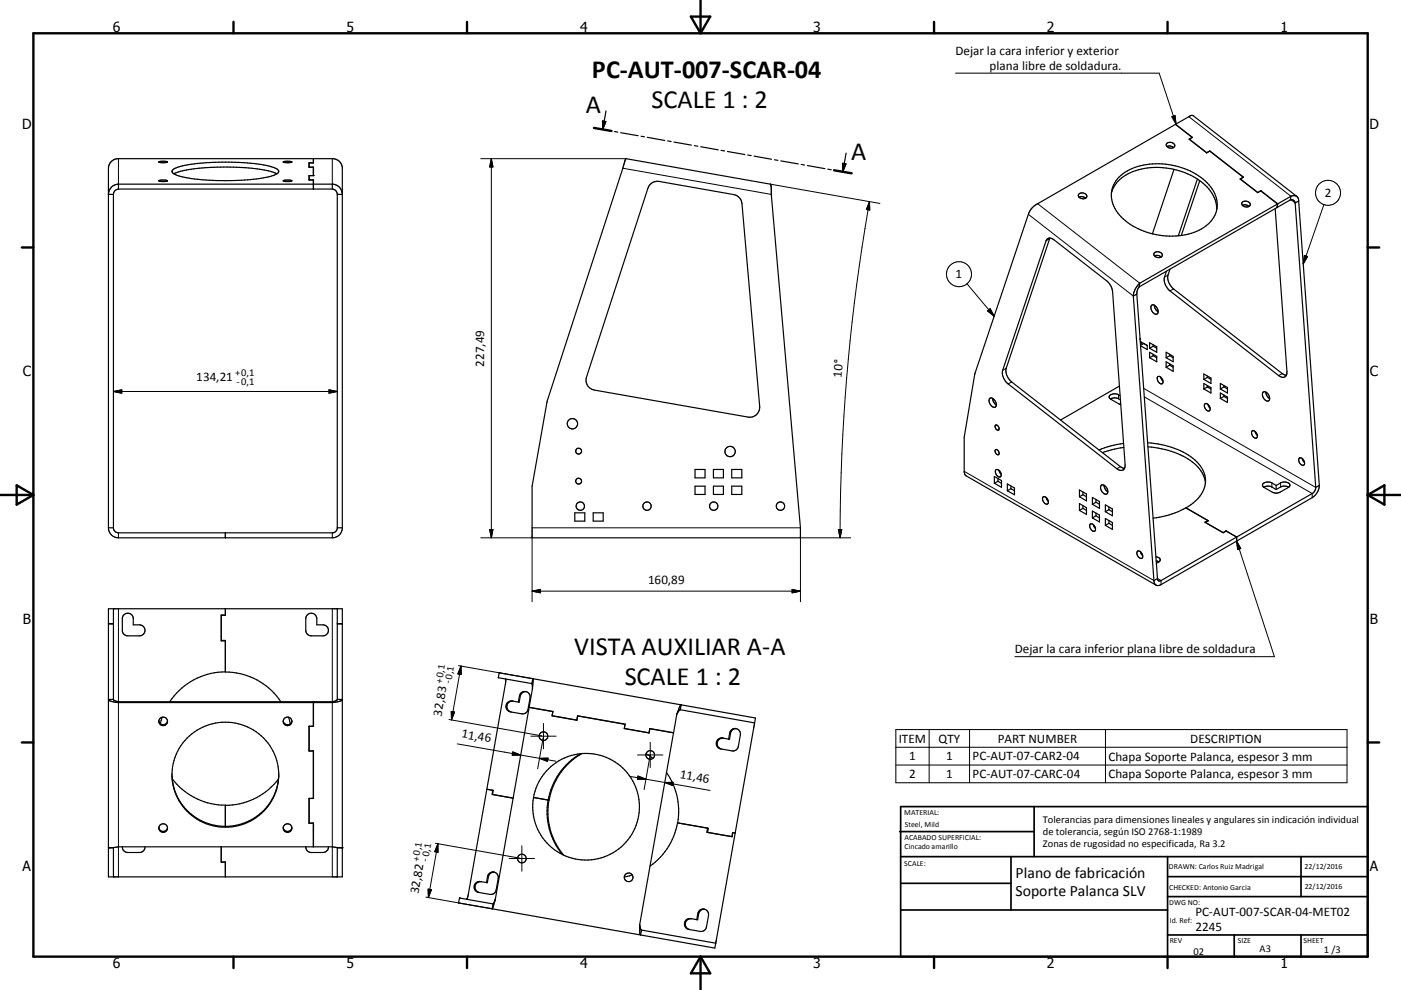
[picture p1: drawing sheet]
<svg xmlns="http://www.w3.org/2000/svg" width="420mm" height="297mm" viewBox="0 0 420 297" stroke-linecap="round" stroke-linejoin="round" font-family="sans-serif">
<g fill="none" stroke="#000" stroke-width=".36">
<path d="M178.1 38.4l5.2 .9M180.6 36.3l1 .2-.9 2.3zM181.7 33.3l-1 5.5M184.2 39.4l1 .3M186.1 39.8l5.2 .9M352.4 37.3l-41.3 23.8a5.4 5.4 0 0 0-2.8 3.2l-16 47.9-3.2 19 .1 11 .5 .6 56.9 32.7M352.4 37.3l5 3.9M352.5 37.3l5 3.9-1 .6M352.5 37.3l4.3-2.5 .8-.2 31.2 24.4M352.5 37.3h-.1M34 58.3v100M35.5 55.3v1.4"/>
<path d="M35.5 56.7a1.61 1.61 0 0 0-1.5 1.6M35.5 56.7h64.1M47.6 54.2l1.9-.2 .7 .3-1.8 .2zM47.7 48.5l1.2-.1 1.3 .1a.65 .65 0 0 1-1 .3h-.6a.65 .65 0 0 1-.9-.3zM52.1 52.1a37.8 37.8 0 0 1 14-2 47.7 47.7 0 0 1 16.6 1.9l.3 .1M52.2 52.2a.86 .86 0 0 1-.6-1 .86 .86 0 0 1 .9-.7 47.2 47.2 0 0 1 17-1.8l6.5 .3 4.9 .9a3.8 3.8 0 0 1 2.7 1.4l-.6 .9M52.2 52.2a37.5 37.5 0 0 0 14.4 2 48.5 48.5 0 0 0 16.1-1.8l.3-.2M84.9 54.2l1.8-.2 .8 .3-1.8 .2zM85 48.5l1.5-.1a.63 .63 0 0 1 .9 .3l-1.5 .1-.8-.1zM92.7 48.9v1.3M92.7 52.7v1.3M93.9 47.6v1.3"/>
<path d="M93.9 50.2v2.5M93.9 54v2.7M93.9 55.5h.1M93.9 51.6h.1M94 47.6v1.3l-1.4-.1v1.4h1.4v2.5h-1.4v1.3h1.4v2.7M99.6 55.3v1.4M99.6 56.7a1.6 1.6 0 0 1 1.5 1.6M101.1 58.3h1.5M101.1 58.3v100M102.6 58l-.2-.8a3 3 0 0 0-2.5-1.9h-65a3.1 3.1 0 0 0-2.4 3h1.5M187.6 47.7l43.5 7.6 8.9 103v3h-80.5v-15.4l4.5-25.6zM187.6 47.6h.1"/>
<path d="M192.2 40.9l1 .1M194.1 41.2l5.2 .9M195.1 55.2l1-.6 1.1-.2 22.8 4a3 3 0 0 1 2.4 2.7l5.4 60.8a3 3 0 0 1-3.5 3.2l-46.1-8.1a3 3 0 0 1-2.4-3.9l18.5-56.6zM200.2 42.3l1 .2M202.1 42.6l5.2 .9M208.2 43.7l1 .2M210.1 44l5.2 1M216.2 45.1l1 .2M218.1 45.4l5.2 1M224.2 46.5l1 .2M226.1 46.8l5.2 1M232.2 47.9l1 .2"/>
<path d="M234.1 48.3l5.2 .9M240.2 49.3l1 .2M242.1 49.7l5.2 .9M248.2 50.8l1 .1M250.1 51.1l5.2 .9M252.6 49l1 .2-.9 2.3zM253.7 46l-1 5.5M323.5 58.2a1.35 1.35 0 0 1 1.5-.3 1.35 1.35 0 0 1 .8 1.3 1.43 1.43 0 0 1-1.5 .4 1.43 1.43 0 0 1-1-1.1zM323.5 59.1a1.75 1.75 0 0 1 2 .4M333.2 57.9a10.9 10.9 0 0 1 9-7.2 21.7 21.7 0 0 1 20.2 6 8.9 8.9 0 0 1 2.3 6.5M335.5 53.1a17.9 17.9 0 0 1 15.9-3.5 16.8 16.8 0 0 1 13 9.1 8 8 0 0 1-4.2 10 21.5 21.5 0 0 1-24.6-4.2 8 8 0 0 1-.1-11.4zM349.8 43a1.35 1.35 0 0 1 1.5-.3 1.35 1.35 0 0 1 .8 1.3 1.43 1.43 0 0 1-1.4 .4 1.43 1.43 0 0 1-1-1.1z"/>
<path d="M349.9 44a1.66 1.66 0 0 1 1.9 .3M352 50.8l-6.5 19.4M356.5 41.8l5.3 4.1M356.6 41.8l5.2 4M356.6 41.8h.1M357.4 41.2v.1M359 53.7l-5.7 17M359.7 54.2l-5.5 16.4M361.8 45.8v.1M362.7 45.3l-.9 .6M362.7 45.3l10 7.9M362.7 45.3l10.1 7.9-.9 .5"/>
<path d="M362.7 45.3h.1M362.7 45.3l-.9 .5M371.8 53.7l5.3 4.1M371.9 53.7h.1M372.7 53.2l-.9 .5M372.7 53.2h.1M377.1 57.8h.1M378 57.3l5 3.9-.2 1.1M378 57.2l-.9 .6M378 57.2l5.1 4-.2 1.1M378 57.2v.1M386.9 60a1.07 1.07 0 0 1 1.4 .9"/>
<path d="M386.9 60l-4 2.3M387 58.9l-45.3 26.1M387 58.9l-.1 1.1M387 58.9l1-.2 .9 .3M388.9 59l.4 .6v.7M313.9 71.8a1.46 1.46 0 0 1 2.1 .2l15.8 12.3a4.9 4.9 0 0 1 1.8 3.2l3.7 51.9a1.4 1.4 0 0 1-.7 1.7 1.4 1.4 0 0 1-1.8-.5l-32.5-25.4a4.3 4.3 0 0 1-1.7-4.1zM314.8 71.4l-13.1 39.1a4.3 4.3 0 0 0 1.6 4.1l32.8 25.6 1 .3M346.1 75.8a1.34 1.34 0 0 1 1.5-.2 1.34 1.34 0 0 1 .8 1.2 1.34 1.34 0 0 1-1.5 .5 1.34 1.34 0 0 1-.9-1.3zM346.1 76.8a1.76 1.76 0 0 1 2 .3M372.5 60.6a1.37 1.37 0 0 1 1.5-.2 1.37 1.37 0 0 1 .8 1.2 1.43 1.43 0 0 1-1.5 .5 1.43 1.43 0 0 1-1-1.1zM372.5 61.6a1.77 1.77 0 0 1 2 .3M382.3 62.6l3.5 48.9a1.41 1.41 0 0 1-.7 1.6 1.41 1.41 0 0 1-1.8-.4l-32.5-25.4a4.4 4.4 0 0 1-1.7-4.2l.6-1.7"/>
<path d="M382.8 62.3l-41.3 23.8M382.8 62.2l.1 .1M388.3 60.9l6.2 85.3M389.3 60.3l6.2 85.3M389.3 60.3l-1 .6M339.8 88.8l6.2 85.4M340.8 88.2l6.2 85.4M340.8 88.2l-1 .6M341.5 86.1l-.6 1.3-.1 .8M341.7 85l-1.3 1.7-.6 2.1M341.7 85l-.2 1.1M346.1 91.6a2.21 2.21 0 0 0 1.1 1.9"/>
<path d="M346.1 91.6a.78 .78 0 0 0-1 .1 .78 .78 0 0 0 0 1.1 1.5 1.5 0 0 0 1.9 1.3l.2-.6M346.1 91.6a2.45 2.45 0 0 1 1.1 1.9M350.8 80.8l-.6 1.7a4.4 4.4 0 0 0 1.6 4.2l32.6 25.4 1.3 .5M296.7 119.6a1.65 1.65 0 0 1 2 1.8 .78 .78 0 0 1-.6 .9 .78 .78 0 0 1-.9-.6 1.94 1.94 0 0 1-.5-2.1zM297.6 119.5a2.34 2.34 0 0 0 1.1 2M332.9 119.7a2.68 2.68 0 0 1 3 .3M335.6 115.8l-17.6 10.2M335.8 118.7a2.09 2.09 0 0 0-3.3 .4l.5 .7 3 1.6M341.8 101.6v.4M341.9 103.6l1-.5 1 .6M342.5 103.3l-.6-.9 2 1.2M343.9 103.6v1.3l-1.9-1.2"/>
<path d="M344.7 105.7l2.1 1.2v1.6l-2.1-1.2zM344.7 102.8l2.1 1.2v1.7l-2.1-1.2zM345.7 106.7l1.1 .6M345.7 106.7l-1 .6M345.7 103.4v.5M345.7 106.3v.4M345.7 103.9l1.1 .6M345.7 103.9l-1 .6M347.1 113a1.42 1.42 0 0 1 1.3 2.1 1.51 1.51 0 0 1-1.3-2.1zM348 113.2l.7 1.1M349.6 108.5l2.1 1.3v1.6l-2.1-1.2zM349.6 105.7l2.1 1.2v1.6l-2.1-1.2z"/>
<path d="M350.7 109.6l1 .6M350.7 109.6l-1.1 .6M350.7 106.3v.4M350.7 109.2v.4M350.7 106.7l1 .6M350.7 106.7l-1.1 .6M360.9 115.1l2.2 1.2v1.6l-2.2-1.2zM360.9 112.2l2.2 1.2v1.6l-2.2-1.2zM362 116.1l1.1 .6M362 116.1l-1.1 .6M362 112.8v.4M362 115.7v.4"/>
<path d="M362 113.2l1.1 .6M362 113.2l-1.1 .6M365.9 117.9l2.1 1.2v1.7l-2.1-1.3zM365.9 115l2.1 1.3v1.6l-2.1-1.2zM366.9 118.9l1.1 .6M366.9 118.9l-1 .6M366.9 115.6v.5M366.9 118.5v.4M366.9 116.1l1.1 .6M366.9 116.1l-1 .6M378.7 117.7a1.61 1.61 0 0 1 2 1.9 .79 .79 0 0 1-.7 .8 .79 .79 0 0 1-.9-.5 1.93 1.93 0 0 1-.4-2.2zM379.5 117.6a2.27 2.27 0 0 0 1.2 2"/>
<path d="M298.4 127.6a.88 .88 0 0 1 1 .4 .88 .88 0 0 1-.2 1.1 1.17 1.17 0 0 1-.8-1.5zM298.4 135a.88 .88 0 0 1 1 .4 .88 .88 0 0 1-.2 1.1 1.17 1.17 0 0 1-.8-1.5zM336.9 133a27.4 27.4 0 0 0-7.4 2M336.9 134.2l-2.8 .6-3.6 1M344.1 132.8a22.5 22.5 0 0 1 15.2 6.3 7.5 7.5 0 0 1-1 11.3l-2.7 2M344.2 134a22.1 22.1 0 0 1 15.4 6.7l1.4 2.3 .4 1.8M361.3 121.1a1.39 1.39 0 0 1 1.3 .7 1.39 1.39 0 0 1 0 1.5 1.47 1.47 0 0 1-1.3-2.2zM362.1 121.3l.7 1.2M375.4 129.3a1.38 1.38 0 0 1 1.3 .7 1.38 1.38 0 0 1 0 1.4 1.49 1.49 0 0 1-1.3-2.1zM376.3 129.4l.6 1.2M389.4 137.5a1.3 1.3 0 0 1 1.7 1.6 .79 .79 0 0 1-.8 .5 .79 .79 0 0 1-.7-.7l-.2-.8zM390.4 137.6l.7 1.1"/>
<path d="M32.5 158.3v-107.8a2.94 2.94 0 0 1 2.7-2.9l65.3 .1a2.93 2.93 0 0 1 2.1 2.5v108.1M32.5 158.3h1.5M32.5 158.3a2.99 2.99 0 0 0 3 3h64.1a2.96 2.96 0 0 0 3-3M34 158.3a1.48 1.48 0 0 0 1.5 1.6h64.1a1.47 1.47 0 0 0 1.5-1.6M67.6 159.9v1.4M101.1 158.3h1.5M172.3 153.9h3v2.4h-3zM177.8 153.9h3v2.4h-3zM208.4 145.9h3v2.4h-3zM208.4 140.8h3v2.6h-3zM213.9 145.9h3v2.4h-3zM213.9 140.8h3v2.6h-3z"/>
<path d="M219.4 145.9h3v2.4h-3zM219.4 140.8h3v2.6h-3zM298.1 142.9l2.2 1.3v2l-2.2-1.2zM298.6 140.9a1.41 1.41 0 0 1 1.3 2.2 1.51 1.51 0 0 1-1.3-2.2zM299.2 144.4l1.1 .6M299.2 143.6v.8M299.2 144.4l-1.1 .6M299.5 141.1l.7 1.1M300 141.8h-.2M302 145.2l2.1 1.2v2l-2.1-1.2zM303.1 146.6l1 .6M303.1 145.8v.8"/>
<path d="M303.1 146.6l-1.1 .6M312.8 149.1a1.39 1.39 0 0 1 1.3 .6 1.39 1.39 0 0 1-.1 1.5 1.48 1.48 0 0 1-1.2-2.1zM313.6 149.2l.7 1.2M323.6 151.1l2.1 1.2v2l-2.1-1.2zM323.6 147l2.1 1.2v2.1l-2.1-1.3zM324.7 147.6v.8M324.7 151.7v.8M324.7 152.5l1 .6M324.7 148.4l1 .6M324.7 148.4l-1.1 .6M324.7 152.5l-1.1 .6M326.9 157.2a1.4 1.4 0 0 1 1.3 .7 1.4 1.4 0 0 1 0 1.5 1.5 1.5 0 0 1-1.3-2.2z"/>
<path d="M327.5 153.3l2.1 1.2v2.1l-2.1-1.2zM327.5 149.2l2.1 1.3v2l-2.1-1.2zM327.8 157.4l.6 1.1M328.6 150.7l1 .6M328.6 149.8v.9M328.6 153.9v.8M328.6 154.7l1 .7M328.6 154.7l-1.1 .7M328.6 150.7l-1.1 .6M330.1 145.6a1.65 1.65 0 0 1 2 1.9 .78 .78 0 0 1-.6 .8 .78 .78 0 0 1-.9-.5 1.91 1.91 0 0 1-.5-2.2zM331 145.6a2.28 2.28 0 0 0 1.1 1.9M331.4 155.6l2.1 1.2v2l-2.1-1.2z"/>
<path d="M331.4 151.5l2.1 1.2v2l-2.1-1.2zM332.5 157l1 .6M332.5 152.1v.8M332.5 156.2v.8M332.5 152.9l1 .6M332.5 152.9l-1.1 .6M332.5 157l-1.1 .6M345.7 155.5a26.1 26.1 0 0 0 9.8-3.1l6.8 3.8-.9 .5M362.1 156.3v-.2l-.9 .5 5.5 3.2 .9-.5M367.6 159.3l3.2 1.8M367.6 159.3l-.9 .5M367.6 159.3h.1"/>
<path d="M378.7 145.1a2.43 2.43 0 0 1 2.6-.2l1.3 .7 1.3-.7a1.98 1.98 0 0 1 2.9 .7l-.5 .6-2.5 1.5a2.58 2.58 0 0 1-2.4 0l-2.6-1.6-.3-.5zM378.9 146.2a2.5 2.5 0 0 1 2.4-.1l1.3 .8M382.6 145.6v1.3M386.3 146.2a2.45 2.45 0 0 0-2.4-.1l-1.3 .8M394.5 146.2a2.24 2.24 0 0 1-1.1 1.9l-22.6 13M395.5 145.6a4.6 4.6 0 0 1-2.1 3.7l-45.3 26.1-.8 .3-.7-.2M395.5 145.6l-1 .6M341.1 165.4a1.41 1.41 0 0 1 1.2 2.1 1.45 1.45 0 0 1-1.2-2.1zM341.9 165.5l.7 1.2M346 174.2l.1 .8 .5 .5M346.5 167a.92 .92 0 0 1 1.1 .4 .92 .92 0 0 1 0 1.1l-.9 .5M346.6 168.3l.9 .3"/>
<path d="M347 173.6l-1 .6M370.8 161.1l-22.7 13.1a.65 .65 0 0 1-.8 .1 .65 .65 0 0 1-.3-.7M370.8 161.1v1.2M32.5 182.6h70.1v80.5h-70.1zM34 182.6v27.2M37.1 184.5a1.65 1.65 0 0 1 1.8-.4 1.65 1.65 0 0 1 1.1 1.5v1.9h1.8a1.65 1.65 0 0 1 1.7 1.6 1.65 1.65 0 0 1-1.7 1.7h-3.5a1.64 1.64 0 0 1-1.6-1.7v-3.8zM66.3 192.1h1.3v9.5a19.9 19.9 0 0 1 16.6 8.9M67.6 182.6v2h-1.3M67.6 184.5h-1.3v7.8h1.3M92.1 184.5a1.65 1.65 0 0 1 1.8-.4 1.65 1.65 0 0 1 1.1 1.5v1.9h1.8a1.65 1.65 0 0 1 1.7 1.6 1.65 1.65 0 0 1-1.7 1.7h-3.5a1.63 1.63 0 0 1-1.6-1.7v-3.8zM101.1 182.6v27.2M34 209.8h-1.5a3.9 3.9 0 0 0 3 1"/>
<path d="M34 209.8l.4 .4 1.1 .3M35.5 210.5v.3M35.5 210.8h64.1M35.5 210.5h64.1M47.6 216.3a1.3 1.3 0 0 0 1.3 1.4 1.3 1.3 0 0 0 1.3-1.4M47.6 216.3a1.3 1.3 0 0 0 1.3 1.1 1.3 1.3 0 0 0 1.3-1.1M48.6 215.2l-.5 1.9M48.6 215.2a1.29 1.29 0 0 1 1.6 1.1M48.6 215.2l-.6 .4-.4 .7M67.6 201.6a20 20 0 0 0-16.7 8.9M84.9 216.3a1.3 1.3 0 0 0 1.3 1.4 1.3 1.3 0 0 0 1.3-1.4M84.9 216.3a1.3 1.3 0 0 0 1.3 1.1 1.3 1.3 0 0 0 1.3-1.1"/>
<path d="M86.5 215.2a1.27 1.27 0 0 0-1.6 1.1M86.5 215.2l.7 .4 .3 .7M86.5 215.2l.6 1.9M92.7 217.9v7.4M93.9 210.5v7.4M93.9 217.6h.1M94 210.5v7.4h-1.4v7.4h1.4v14.3l-1.4-.1v7.5l1.4-.1v7.2M99.6 210.5v.3M101.1 209.8h1.5M101.1 209.8l-.4 .4-1.1 .3M102.6 209.9l-.8 .5-2.2 .4M149.4 203.3l.3-1.5 10 1.8"/>
<path d="M149.4 203.3h.1M149.4 203.3l10.1 1.8M151.5 203.7h.1M151.6 203.7v1.2l-5.6 31.9M153.6 210.3h.3M153.6 210.3a1.65 1.65 0 0 0-1.6 1.5 1.65 1.65 0 0 0 1.3 1.8M153.6 210.3l1.8 .3M157.7 207.5a1.66 1.66 0 0 1 1.2 1.9l-.6 3.4a1.61 1.61 0 0 1-1.9 1.4l-3.4-.6a1.65 1.65 0 0 1-1.3-1.9 1.65 1.65 0 0 1 1.9-1.4M157.7 207.5a1.62 1.62 0 0 0-2 1.3l-.3 1.8M157.7 207.5a1.67 1.67 0 0 0-1.7 1.3l-.3 1.9-.3-.1M159.5 205.1l.1 1M159.6 206.1v.5"/>
<path d="M159.6 206.6l-1 5.6 7.2 1.2-.3 1.3M159.7 206.1l-.1 .5M159.7 203.6l66.8 11.8-.3 1.5M159.7 203.6h.1M159.7 203.6l-.2 1.5M159.8 203.6l-.1 2.5M172.9 216l.3-1.3 14.2 2.6-.2 1.3M187.2 218.6l7.4 1.2 .2-1.2 7.1 1.3-7.1-1.3-.2 1.3zM187.4 217.3l-14.2-2.5-.2 1.3-7.5-1.3 .3-1.3-7.2-1.3-10.2 57.9M203 214l-11.2 63.4M204 212.9l22.2 4M204 212.9l.2-1.4-.5 .7-.7 1.8"/>
<path d="M204 212.9l-.9 1.1M220.8 218.6a1.66 1.66 0 0 0-1.8 1.4l-.3 1.8h-.2M220.8 218.6a1.66 1.66 0 0 1 1.2 1.9l-.6 3.4a1.67 1.67 0 0 1-1.9 1.4l-3.4-.6a1.65 1.65 0 0 1-1.3-1.9 1.65 1.65 0 0 1 1.9-1.4l1.8 .4M220.8 218.6a1.64 1.64 0 0 0-2 1.3l-.3 1.9M226.2 216.9l-5.8 33M51.6 232.3a16 16 0 0 0 16 15.6 16 16 0 0 0 16-15.6M51.6 233.7a20.1 20.1 0 0 0 16 7.9v6.3M56.1 221.4a15.9 15.9 0 0 1 23.8 1 15.9 15.9 0 0 1-3.9 23.4 15.9 15.9 0 0 1-20.8-3.3 15.9 15.9 0 0 1 .9-21.1zM83.5 233.7a20 20 0 0 1-15.9 7.9M92.6 225.1h.1M92.7 239.5v7.4M93.9 225.3v14.2"/>
<path d="M93.9 239.3h.1M146 236.8l-5.6 31.6-.5 1.4M146 236.8l1.9 .3-.2 1.3M147.7 237.1l-.2 1.2 6.3 1.2M160 239.3l4.3 .7a20.1 20.1 0 0 0 4.3 16.4M160 239.3l4.4 .7M174 226.1a20.1 20.1 0 0 0-9.6 13.9M174.1 226.1a15.9 15.9 0 0 0-14.1 13.2M174.1 226.1a16 16 0 0 1 17.6 15.8 16 16 0 0 1-17.3 16.1 16 16 0 0 1-14.4-18.7M174.4 226.1a20.1 20.1 0 0 0-9.8 14l-.2-.1M193.7 226.1l2 1.4M199.8 231.8a20.1 20.1 0 0 1 3.4 15.1l9.2 1.6-.2 1.2 7.2 1.3"/>
<path d="M216.9 221.5a1.65 1.65 0 0 0-1.9 1.3 1.65 1.65 0 0 0 1.3 1.9M32.5 254.3h1.5M33.2 254.3h-.2M33.6 254.3h-.2M34 254.3v8.8M34 254.3h.1M34.1 254.3h-.1M36.7 254.1h.1M43.5 254.1a1.62 1.62 0 0 1-1.7 1.7h-3.5a1.64 1.64 0 0 1-1.6-1.7M47.6 248.3a1.3 1.3 0 0 0 1.3 1.4 1.3 1.3 0 0 0 1.3-1.4M47.6 248.3a1.3 1.3 0 0 1 1.3-1.1 1.3 1.3 0 0 1 1.3 1.1M47.6 248.3a1.3 1.3 0 0 0 1.3 1.1 1.3 1.3 0 0 0 1.3-1.1"/>
<path d="M66.3 258.6h1.3v4.5M66.3 254.1v4.6h1.3M84.9 248.3a1.3 1.3 0 0 0 1.3 1.4 1.3 1.3 0 0 0 1.3-1.4M84.9 248.3a1.3 1.3 0 0 1 1.3-1.1 1.3 1.3 0 0 1 1.3 1.1M84.9 248.3a1.3 1.3 0 0 0 1.3 1.1 1.3 1.3 0 0 0 1.3-1.1M91.7 254.1h.1M92.6 246.7h.1M93.9 246.9v7.2M93.9 249.1h.1M98.5 254.1a1.67 1.67 0 0 1-1.7 1.7h-3.5a1.63 1.63 0 0 1-1.6-1.7M101 254.3l-1.4-.2h-64.1l-1.6 .2M101 254.3h.3"/>
<path d="M101 254.3h.1M101.1 254.3h.1M101.1 254.3v8.8M101.1 254.3h1.5M101.5 254.3h.3M101.9 254.3h.2M164.6 240.1a20.1 20.1 0 0 0 4.4 16.5M219.5 251l-7.6-1.3 .2-1.3-9-1.5a20.1 20.1 0 0 1-8.2 13M220.4 249.9l-5.8 33M220.4 249.9l-.7-.1-.2 1.2M220.4 249.9l-.7-.1-.3 1.2M137.5 270.9l.3-1.5 10 1.8"/>
<path d="M137.5 270.9h.1M137.5 270.9l10.1 1.8M143.4 267.7l.4 .1M144.3 264.5a1.65 1.65 0 0 0-1.8 1.2 1.65 1.65 0 0 0 .9 2M145.9 264.8l-1.8-.3a1.65 1.65 0 0 0-1.9 1.3 1.65 1.65 0 0 0 1.3 1.9M147.6 272.7l66.7 11.7 .3-1.4M147.6 272.7h.1M147.8 271.2l-.2 1.5M148.2 261.7a1.66 1.66 0 0 1 1.2 1.8l-.6 3.5a1.66 1.66 0 0 1-1.9 1.3l-3.4-.6M148.2 261.7a1.63 1.63 0 0 0-2 1.3l-.3 1.8M148.2 261.7a1.66 1.66 0 0 0-1.8 1.3l-.3 1.8h-.2M148.4 270.1l-.6 1.1"/>
<path d="M148.4 270.1l-.8 2.6M189.6 262.5l-2.4 .6M191.8 277.4v2.5l.3 .6 .2-1.5M191.8 277.4l.2 1.1 .3 .5M192.3 279l22.3 4M206.5 278.8l.3 .1M207.1 275.6a1.66 1.66 0 0 0-1.6 1.4 1.66 1.66 0 0 0 1 1.8M207.1 275.6l1.8 .3M207.4 275.6a1.67 1.67 0 0 0-2.1 1.2 1.67 1.67 0 0 0 1.2 2M210.9 272.8l-.5 .1-.7 .7-.5 2.4-.3-.1M211 272.7l.2 .1M211.2 272.8a1.62 1.62 0 0 0-2 1.3l-.3 1.8"/>
<path d="M211.2 272.8a1.65 1.65 0 0 1 1.2 1.9l-.6 3.4a1.62 1.62 0 0 1-1.9 1.3l-3.4-.6M214.6 282.9v.1"/>
<circle cx="171.6" cy="127.1" r="1.55"/>
<circle cx="173.5" cy="135.4" r=".88"/>
<circle cx="218.9" cy="135.5" r="1.55"/>
<circle cx="173.5" cy="144.3" r=".88"/>
<circle cx="174" cy="151.9" r="1.26"/>
<circle cx="194" cy="151.8" r="1.25"/>
<circle cx="214" cy="151.8" r="1.25"/>
<circle cx="234" cy="151.8" r="1.25"/>
<circle cx="162.9" cy="220.8" r="1.3"/>
<circle cx="195" cy="226.5" r="1.3"/>
<circle cx="156.5" cy="257.6" r="1.3"/>
<circle cx="188.5" cy="263.2" r="1.3"/>
</g>
<g fill="none" stroke="#000" stroke-width=".3">
<path d="M286.5 21.9h61l5.1 15.3M351.3 35l1-.3 .3 2.5zM356.4 35l30.6 23.9M35.5 47.6v7.7M99.6 47.6v7.7M144.1 47.6h43.6M147.3 47.6v113.7M147.3 47.6l.5 2.5h-1zM186.7 50.5l44.5 7.8M231 55.3l32.8 5.7M387.1 59.9l1.2 1M260.7 60.5a582.5 582.5 0 0 0-8.8 100.8"/>
<path d="M260.7 60.5l.1 2.5-1-.2zM308.3 64.3l31.5 24.5M311.1 61.1l30.6 23.9M314.7 71.6l-1.1 .6M391.1 76.6l.9 .4-1.3 2.2zM396.9 61.4l-6.2 17.8M289.9 85.1l8.2 9.8M296.1 93.3l.8-.7 1.2 2.3zM350.2 82.5l-1.1 .6M351.8 86.7l-1 .6M34 117.5h67.1M34 117.5l2.5-.6v1.1z"/>
<path d="M98.6 116.9l2.5 .6-2.5 .5zM301.7 110.5l-1.1 .6M303.3 114.6l-1 .6M335.3 118.4v1.2M342.9 116.5l51.6 29.7M343.1 119.1l50.3 29v1.2M384.4 112.1l-1.1 .6M335.9 140l-1.1 .6M35.5 159.9v1.4M99.6 159.9v1.4M146.8 158.9h1l-.5 2.4zM159.5 158.3h80.5"/>
<path d="M251.4 158.9h1l-.5 2.4zM289.1 141.4l56.9 32.8M381.3 144.9v1.2M383.9 144.9v1.2M144.1 161.3h15.4v19.2M159.5 177.4h80.5M159.5 177.4l2.5-.6v1.1zM237.5 176.8l2.5 .6-2.5 .5zM255 161.3h-15v19.2M347 173.6l1.1 .6v1.2M370.8 162.3l11.3 34.7h-77.8M370.8 162.3l1.2 2.3-.9 .3z"/>
<path d="M32.5 187.1h1.5M32.5 187.3h1.5M35.5 182.6v27.9M99.6 182.6v27.9M101.1 187.1h1.5M101.1 187.3h1.5M137.5 199.7l22.2 3.9M138.2 199.8l-2.8 16.2M138.2 199.8l.1 2.6-1-.2zM35.5 210.8v52.3M99.6 210.8v52.3M134.6 215.9l27.8 4.9"/>
<path d="M135.3 213.4l1 .2-.9 2.4zM162.9 217.1v7.5M268.6 218.9h135.2v15.9h-135.2zM278.6 218.9v15.9M290.7 218.9v15.9M331.4 218.9v15.9M137.1 223.2l19 3.3M153.7 225.6l2.4 .9-2.5 .1zM156.1 226.5l5.7 1M159.1 220.9h7.6M161.8 227.5l4.9 .9M161.8 227.5l2.5-.1-.2 1z"/>
<path d="M162.8 221.4l-1.6 9.2M188.7 232.9l5 .9M191.2 226.5h7.5M191.3 232.8l2.4 1h-2.6zM193.7 233.8l5.6 1M194.8 227.1l-1.7 9.8M194.9 222.7v7.6M199.3 234.8l13.6 2.3M199.3 234.8l2.5-.1-.1 1zM268.6 224.2h135.2M268.6 229.5h135.2M130.5 253l25.4 4.5"/>
<path d="M131.3 253.1l-2.9 16.2M131.3 253.1v2.6l-1-.2zM152.7 257.6h7.6M156.5 253.8v7.6M127.7 269.2l19.9 3.5M128.4 266.7l.9 .2-.9 2.4z"/>
<circle cx="398.2" cy="57.9" r="3.7"/>
<circle cx="287.5" cy="82.3" r="3.8"/>
</g>
<g fill="#000">
<circle cx="92.7" cy="54" r=".18"/>
<circle cx="92.7" cy="50.2" r=".18"/>
<circle cx="93.9" cy="52.7" r=".18"/>
<circle cx="149.7" cy="201.8" r=".18"/>
<circle cx="102.6" cy="254.3" r=".18"/>
<circle cx="137.8" cy="269.4" r=".18"/>
</g>
<g fill="none" stroke="#000" stroke-width=".71">
<path d="M10 10h400v277h-400zM70 6.6v3.4M140 6.6v3.4M207.1 5h5.8l-2.9 5zM210 0v10M280 6.6v3.4M350 6.6v3.4M178.1 38.4l5.2 .9M250.1 51.1l5.2 .9M6.6 74.2h3.4M410 74.2h3.5M0 148.5h10"/>
<path d="M5 145.6l5 2.9-5 2.9zM410 148.5h10.1M410 148.5l5.1-2.9v5.8zM6.6 222.7h3.4M410 222.7h3.5M70 287v3.4M140 287v3.4M210 287v10M210 287l2.9 5h-5.8zM280 287v3.4M350 287v3.4"/>
</g>
<g fill="none" stroke="#000" stroke-width=".51">
<path d="M269.7 249.5h40.3M270 242h140v45h-140zM270 257h140M303.1 257v16M310 242v15M350 257v30M390.1 257v12M270 265h33.1M270 273h80M350 269h60M350 263h60M350 280.5h60"/>
<path d="M370 280.5v6.5M390.1 280.5v6.5"/>
</g>
<path d="M180.6 36.3l1 .2-.9 2.3zM252.6 49l1 .2-.9 2.3z" fill="#000" stroke="#000" stroke-width=".36"/>
<g fill="#000" stroke="#000" stroke-width=".3">
<path d="M351.3 35l1-.3 .3 2.5zM147.3 47.6l.5 2.5h-1zM260.7 60.5l.1 2.5-1-.2zM391.1 76.6l.9 .4-1.3 2.2zM296.1 93.3l.8-.7 1.2 2.3zM34 117.5l2.5-.6v1.1zM98.6 116.9l2.5 .6-2.5 .5zM146.8 158.9h1l-.5 2.4zM251.4 158.9h1l-.5 2.4zM159.5 177.4l2.5-.6v1.1zM237.5 176.8l2.5 .6-2.5 .5zM370.8 162.3l1.2 2.3-.9 .3z"/>
<path d="M135.3 213.4l1 .2-.9 2.4zM138.2 199.8l.1 2.6-1-.2zM153.7 225.6l2.4 .9-2.5 .1zM161.8 227.5l2.5-.1-.2 1zM191.3 232.8l2.4 1h-2.6zM199.3 234.8l2.5-.1-.1 1zM131.3 253.1v2.6l-1-.2zM128.4 266.7l.9 .2-.9 2.4z"/>
</g>
<g font-size="7.9">
<text x="177.5" y="23.3">PC-AUT-007-SCAR-04</text>
<text x="175.6" y="34">A</text>
<text x="195.3" y="32.3">SCALE 1 : 2</text>
<text x="255.2" y="48.1">A</text>
<text x="172.1" y="196.6">VISTA AUXILIAR A-A</text>
<text x="187.3" y="205.7">SCALE 1 : 2</text>
</g>
<g font-size="4.7">
<text x="304.5" y="263.5">Plano de fabricación</text>
<text x="304.5" y="268.9">Soporte Palanca SLV</text>
</g>
<g font-size="4.2">
<text x="33.9" y="9.6">6</text>
<text x="103.9" y="9.6">5</text>
<text x="173.9" y="9.6">4</text>
<text x="243.8" y="9.6">3</text>
<text x="313.9" y="9.6">2</text>
<text x="383.9" y="9.6">1</text>
<text x="6.7" y="38.7">D</text>
<text x="410.5" y="38.7">D</text>
<text x="6.9" y="112.9">C</text>
<text x="410.7" y="112.9">C</text>
<text x="6.9" y="187.1">B</text>
<text x="410.7" y="187.1">B</text>
<text x="6.8" y="261.4">A</text>
<text x="410.7" y="261.4">A</text>
<text x="33.9" y="290.4">6</text>
<text x="103.9" y="290.4">5</text>
<text x="173.9" y="290.4">4</text>
<text x="243.8" y="290.4">3</text>
<text x="313.9" y="290.4">2</text>
<text x="383.9" y="290.4">1</text>
</g>
<g font-size="3.9">
<text x="286.4" y="16.4">Dejar la cara inferior y exterior</text>
<text x="296.7" y="20.9">plana libre de soldadura.</text>
<text x="397.2" y="59.1">2</text>
<text x="286.5" y="83.5">1</text>
<text x="145.2" y="110" transform="rotate(-90 145.2 110)">227,49</text>
<text x="252.3" y="113.3" transform="rotate(-85 252.3 113.3)">10°</text>
<text x="58.8" y="114.3">134,21</text>
<text x="194.3" y="175.3">160,89</text>
<text x="304.3" y="195.9">Dejar la cara inferior plana libre de soldadura</text>
<text x="132.3" y="215" transform="rotate(-80 132.3 215)">32,83</text>
<text x="138.3" y="221.2" transform="rotate(10 138.3 221.2)">11,46</text>
<text x="269.5" y="222.8">ITEM</text>
<text x="281.3" y="222.8">QTY</text>
<text x="299.1" y="222.8">PART NUMBER</text>
<text x="356.9" y="222.8">DESCRIPTION</text>
<text x="203.7" y="233.4" transform="rotate(10 203.7 233.4)">11,46</text>
<text x="272.5" y="228.1">1</text>
<text x="272.5" y="233.4">2</text>
<text x="283.6" y="228.1">1</text>
<text x="283.6" y="233.4">1</text>
<text x="291.6" y="228.1">PC-AUT-07-CAR2-04</text>
<text x="291.6" y="233.4">PC-AUT-07-CARC-04</text>
<text x="332.3" y="228.2">Chapa Soporte Palanca, espesor 3 mm</text>
<text x="332.3" y="233.5">Chapa Soporte Palanca, espesor 3 mm</text>
<text x="125.5" y="268.2" transform="rotate(-80 125.5 268.2)">32,82</text>
<text x="358.4" y="274.9">PC-AUT-007-SCAR-04-MET02</text>
<text x="358.4" y="279.4">2245</text>
</g>
<g font-size="3.1">
<text x="70.5" y="112.9">+0,1</text>
<text x="70.9" y="115.5">-0,1</text>
<text x="132.6" y="205.1" transform="rotate(-80 132.6 205.1)">+0,1</text>
<text x="135.2" y="205.3" transform="rotate(-80 135.2 205.3)">-0,1</text>
<text x="312.7" y="246.8">Tolerancias para dimensiones lineales y angulares sin indicación individual</text>
<text x="312.7" y="250.4">de tolerancia, según ISO 2768-1:1989</text>
<text x="312.7" y="254">Zonas de rugosidad no especificada, Ra 3.2</text>
<text x="125.6" y="258.5" transform="rotate(-80 125.6 258.5)">+0,1</text>
<text x="128.3" y="258.7" transform="rotate(-80 128.3 258.7)">-0,1</text>
<text x="357.8" y="286.5">02</text>
<text x="377.6" y="285.6">A3</text>
<text x="396.9" y="285.9">1 /3</text>
</g>
<g font-size="2.4">
<text x="271.1" y="244.4">MATERIAL:</text>
<text x="271.2" y="252">ACABADO SUPERFICIAL:</text>
<text x="271.3" y="248">Steel, Mild</text>
<text x="271.2" y="254.7">Cincado amarillo</text>
<text x="271.1" y="259.7">SCALE:</text>
<text x="350.4" y="260.8">DRAWN: Carlos Ruiz Madrigal</text>
<text x="391.1" y="260.6">22/12/2016</text>
<text x="350.5" y="267">CHECKED: Antonio Garcia</text>
<text x="391.2" y="266.7">22/12/2016</text>
<text x="350.5" y="271.4">DWG NO:</text>
<text x="350.7" y="276.9">Id. Ref:</text>
<text x="350.7" y="282.8">REV</text>
<text x="371.1" y="282.9">SIZE</text>
<text x="390.8" y="283">SHEET</text>
</g>
</svg>
